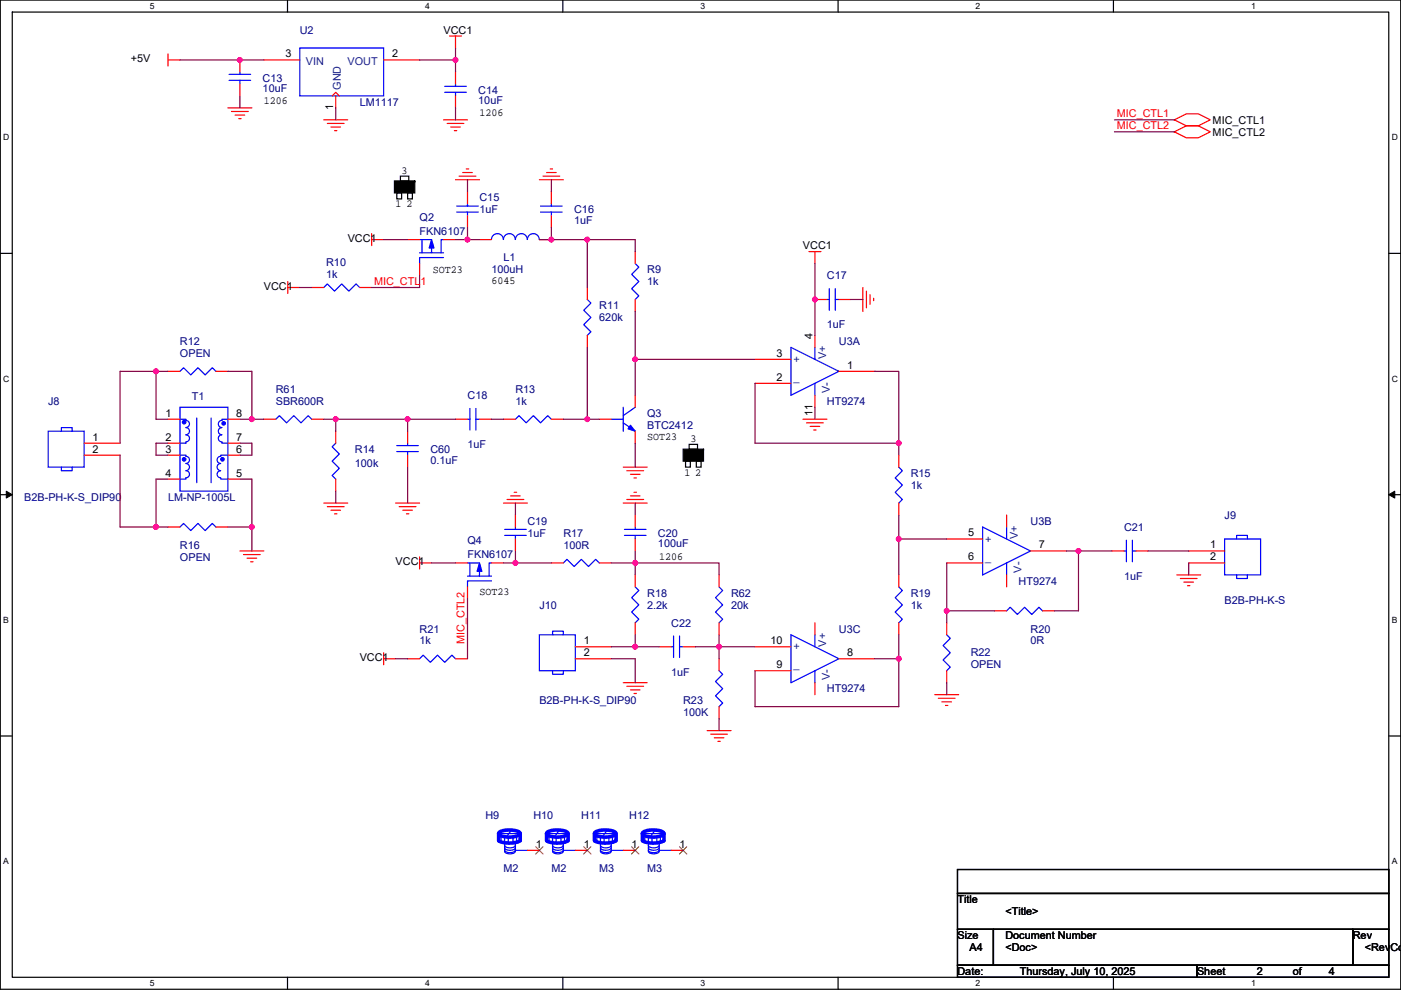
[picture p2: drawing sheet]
<svg xmlns="http://www.w3.org/2000/svg" width="297mm" height="210mm" viewBox="0 0 297 210" stroke-linecap="round" stroke-linejoin="round" font-family="sans-serif">
<path d="M.1 0h296.9v209.8h-296.9zM2.6 2.6h291.8v204.7h-291.8z" fill="none" stroke="#000" stroke-width=".25"/>
<g fill="#fff">
<path d="M31.8 .3h1v2h-1z"/>
<path d="M31.8 207.5h1v2.1h-1z"/>
</g>
<path d="M61 0v2.6M61 207.3v2.5" fill="none" stroke="#000" stroke-width=".25"/>
<g fill="#fff">
<path d="M90.1 .3h1v2h-1z"/>
<path d="M90.1 207.5h1v2.1h-1z"/>
</g>
<path d="M119.3 0v2.6M119.3 207.3v2.5" fill="none" stroke="#000" stroke-width=".25"/>
<g fill="#fff">
<path d="M148.5 .3h1v2h-1z"/>
<path d="M148.5 207.5h1v2.1h-1z"/>
</g>
<path d="M177.7 0v2.6M177.7 207.3v2.5" fill="none" stroke="#000" stroke-width=".25"/>
<g fill="#fff">
<path d="M206.9 .3h1v2h-1z"/>
<path d="M206.9 207.5h1v2.1h-1z"/>
</g>
<path d="M236.1 0v2.6M236.1 207.3v2.5" fill="none" stroke="#000" stroke-width=".25"/>
<g fill="#fff">
<path d="M265.2 .3h1v2h-1z"/>
<path d="M265.2 207.5h1v2.1h-1z"/>
<path d="M.7 28.2h1.3v2h-1.3z"/>
<path d="M295.1 28.2h1.3v2h-1.3z"/>
<path d="M.7 79.3h1.3v2.1h-1.3z"/>
<path d="M295.1 79.3h1.3v2.1h-1.3z"/>
</g>
<path d="M.1 53.7h2.5M294.4 53.7h2.6" fill="none" stroke="#000" stroke-width=".25"/>
<g fill="#fff">
<path d="M.7 130.5h1.2v2h-1.2z"/>
<path d="M295.1 130.5h1.2v2h-1.2z"/>
</g>
<path d="M.1 104.9h2.5M294.4 104.9h2.6" fill="none" stroke="#000" stroke-width=".25"/>
<path d="M1.3 104.2l1.3 .7-1.3 .7zM294.4 104.9l1.3-.7v1.4z" fill="#000" stroke="#000" stroke-width=".21"/>
<g fill="#fff">
<path d="M.7 181.7h1.2v2h-1.2z"/>
<path d="M295.1 181.7h1.2v2h-1.2z"/>
</g>
<g fill="none" stroke="#000" stroke-width=".25">
<path d="M84.9 37.4h1.8v1h-1.8zM84.1 40.9h1.1v1.3h-1.1zM86.4 40.9h1v1.3h-1zM145.3 97.8h1.1v1.3h-1.1zM146.1 94.3h1.8v1h-1.8zM147.6 97.8h1.1v1.3h-1.1zM.1 156.1h2.5M294.4 156.1h2.6M203 184.4h91.4v5.1h-91.4zM203 189.5h91.4v7.6h-91.4zM203 197.1h7.6v7.6h-7.6zM210.6 197.1h76.2v7.6h-76.2z"/>
<path d="M286.8 197.1h7.6v7.6h-7.6zM203 204.7h50.8v2.6h-50.8zM253.8 204.7h40.6v2.6h-40.6z"/>
</g>
<g fill="#000" stroke="#000" stroke-width=".25">
<path d="M83.6 38.4v2.5h4.3v-2.5z" fill-rule="evenodd"/>
<path d="M144.8 95.3v2.5h4.4v-2.5z" fill-rule="evenodd"/>
</g>
<g fill="none" stroke="#f00" stroke-width=".25">
<path d="M35.6 12.7h2.6M35.6 11.5v2.5M50.9 12.7v2.6M50.9 17.8v2.5M55.9 12.7h7.7M81.3 12.7h7.7M95.3 7.6h2.6M96.6 7.6v2.6M96.6 15.3v2.5M48.3 22.9h5.1M49.1 23.6h3.5M49.8 24.4h2.1"/>
<path d="M50.6 25.2h.5M68.6 25.4h5.1M69.4 26.2h3.6M70.2 26.9h2M70.4 20.3l.8-.7 .7 .7M70.9 27.7h.5M71.2 20.3v2.6M94 25.4h5.1M94.8 26.2h3.6M95.6 26.9h2M96.3 27.7h.5M96.6 38.1h5.1"/>
<path d="M96.6 20.3v2.6M97.3 37.4h3.6M98.1 36.6h2M98.9 35.8h.5M114.4 38.1h5M115.1 37.4h3.6M115.9 36.6h2M116.6 35.8h.6M249 25.4l2.5-1.2h2.6l2.5 1.2-2.5 1.3h-2.6zM249 28l2.5-1.3h2.6l2.5 1.3-2.5 1.2h-2.6zM61 59.7v2.6M78.8 50.8h2.5"/>
<path d="M78.8 49.6v2.5M86.4 50.8h2.6M89 55.9v2.5M94 50.8h2.6M99.1 40.7v2.5M99.1 45.7v2.6M101.7 50.8h2.5M114.4 50.8h2.5M116.9 40.7v2.5M116.9 45.7v2.6M134.7 53.4v2.5M171.5 53.4h2.6"/>
<path d="M172.8 53.4v2.5M35.6 78.8h2.6M45.8 78.8h2.5M61 61h2.6M66.1 61h2.5M76.3 61h2.5M124.5 61v2.5M124.5 71.1v2.6M134.7 63.5v2.6M160.1 76.2h7.6M172.8 71.1v2.6M172.8 63.5h2.5"/>
<path d="M177.9 78.8h7.6M177.9 63.5h2.5M182.9 61v5.1M183.7 61.7v3.6M184.5 62.5v2M185.2 63.3v.5M17.8 94h7.7M17.8 96.5h7.7M35.6 88.9h2.6M35.6 94h2.6M35.6 96.5h2.6M48.3 96.5h2.6"/>
<path d="M48.3 94h2.6M48.3 88.9h2.6M55.9 88.9h2.6M66.1 88.9h2.5M71.2 91.5v2.5M86.4 91.5v2.5M86.4 96.5v2.6M96.6 88.9h2.5M101.7 88.9h2.5M106.7 88.9h2.6M116.9 88.9h2.5M127.1 88.9h2.5"/>
<path d="M132.1 99.1h5.1M132.9 99.8h3.6M134.7 83.8v2.6M134.7 91.5v2.5M160.1 81.3h7.6M170.2 88.9h5.1M171 89.7h3.6M171.8 90.4h2M172.5 91.2h.5M172.8 83.8v2.6M190.6 96.5v2.6M35.6 101.6h2.6"/>
<path d="M35.6 111.8h2.6M45.8 111.8h2.5M48.3 101.6h2.6M50.9 116.9h5M51.6 117.6h3.6M52.4 118.4h2M53.1 119.1h.6M68.6 106.7h5.1M69.4 107.5h3.6M70.2 108.2h2M70.9 109h.5M71.2 101.6v2.6"/>
<path d="M83.9 106.7h5.1M84.6 107.5h3.6M85.4 108.2h2M86.2 109h.5M89 119.4h2.5M89 118.1v2.6M96.6 119.4h2.5M104.2 119.4h2.5M106.7 106.7h5.1M107.5 105.9h3.6M108.3 105.2h2M109 104.4h.5"/>
<path d="M109.3 109.2v2.6M109.3 114.3v2.6M116.9 119.4h2.5M127.1 119.4h2.5M132.1 106.7h5.1M132.9 105.9h3.6M133.7 105.2h2M133.7 100.6h2M134.4 104.4h.5M134.4 101.4h.5M134.7 109.2v2.6M134.7 114.3v2.6"/>
<path d="M190.6 106.7v2.5M200.7 114.3h7.6M200.7 119.4h7.6M213.4 109.2v2.6M218.5 116.9h7.6M235.8 116.9h2.5M240.9 116.9h2.5M252 116.9h7.6M252 119.4h7.6M81.3 139.7h2.6M81.3 138.5v2.5M86.4 139.7h2.6"/>
<path d="M96.6 139.7h2.5M99.1 124.5v2.5M122 137.2h7.6M122 139.7h7.6M134.7 121.9v2.6M134.7 132.1v2.5M139.8 137.2h2.5M144.8 137.2h2.6M152.5 121.9v2.6M152.5 132.1v2.5M152.5 139.7v2.6M160.1 137.2h7.6"/>
<path d="M172.8 132.1v2.5M177.9 139.7h7.6M190.6 121.9v2.6M190.6 132.1v2.5M200.7 132.1v2.5M210.9 129.6h2.5M213.4 121.9v2.6M221 129.6h2.6M249.5 121.9h5.1M250.2 122.7h3.6M251 123.5h2M251.8 124.2h.5"/>
<path d="M132.1 144.8h5.1M132.9 145.6h3.6M133.7 146.3h2M134.4 147.1h.5M149.9 155h5.1M150.7 155.7h3.5M151.4 156.5h2.1M152.2 157.2h.5M152.5 149.9v2.5M160.1 142.3h7.6M172.8 144.8v2.5M198.2 147.3h5.1"/>
<path d="M198.9 148.1h3.6M199.7 148.9h2M200.5 149.6h.5M200.7 142.3v2.5M111.8 180.4h2.6M122 180.4h2.5M132.1 180.4h2.6M142.3 180.4h2.5"/>
</g>
<g fill="none" stroke="#00f" stroke-width=".76">
<path d="M105.7 176.8v1.5a5.3 5.3 0 0 0 4.5 0M105.8 176.5a4.9 4.9 0 0 1 4.4 0l.1 .3a3.1 3.1 0 0 1-3 .7 1.61 1.61 0 0 1-1.6-.7zM110.3 176.8v1.5M115.9 176.8v1.5M115.9 178.3a5.3 5.3 0 0 0 4.5 0M116 176.5a4.9 4.9 0 0 1 4.3 0l.1 .3a3.1 3.1 0 0 1-3 .7 1.61 1.61 0 0 1-1.5-.7zM120.5 176.8v1.5M126 176.8v1.5M126.1 178.3a5.3 5.3 0 0 0 4.4 0M126.2 176.5a4.9 4.9 0 0 1 4.3 0l.1 .3a3.1 3.1 0 0 1-3 .7 1.61 1.61 0 0 1-1.6-.7zM130.6 176.8v1.5M136.2 176.8v1.5a5.3 5.3 0 0 0 4.5 0"/>
<path d="M136.3 176.5a4.9 4.9 0 0 1 4.3 0l.2 .3a3.1 3.1 0 0 1-3 .7 1.61 1.61 0 0 1-1.6-.7zM140.8 176.8v1.5"/>
</g>
<g fill="none" stroke="#00f" stroke-width=".25">
<path d="M48.6 17h4.5M48.6 15.8h4.5M50.9 15.3v.5M50.9 17v.8M63.6 10.2h17.7v10.1h-17.7zM94.3 19.6h4.6M94.3 18.3h4.6M96.6 17.8v.5M96.6 19.6v.7M89 50.8h2.5M89 53.6h5M89.5 50.8v2.8"/>
<path d="M91.5 52.1v1.5M94 54.6h-5v1.3M94 50.8h-.5v2.8M96.8 45h4.6M96.8 43.7h4.6M99.1 43.2v.5M99.1 45v.7M106.7 50.8a1.26 1.26 0 0 0-1.2-1.2 1.26 1.26 0 0 0-1.3 1.2M109.3 50.8a1.26 1.26 0 0 0-1.3-1.2 1.26 1.26 0 0 0-1.3 1.2M111.8 50.8a1.26 1.26 0 0 0-1.3-1.2 1.26 1.26 0 0 0-1.2 1.2M114.3 50.8a1.26 1.26 0 0 0-1.2-1.2 1.26 1.26 0 0 0-1.3 1.2M114.6 45h4.6"/>
<path d="M114.6 43.7h4.6M116.9 43.2v.5M116.9 45v.7M134.7 55.9l.7 .8-1.5 1.5 1.5 1.5-1.5 1.5 1.5 1.6-.7 .7M38.2 78.8l.7-.8 1.5 1.5 1.6-1.5 1.5 1.5 1.5-1.5 .8 .8M68.6 61l.8-.8 1.5 1.5 1.6-1.5 1.5 1.5 1.5-1.5 .8 .8M124.5 63.5l.8 .8-1.5 1.5 1.5 1.5-1.5 1.6 1.5 1.5-.8 .7M167.7 73.7l10.2 5.1-10.2 5zM172.8 73.7v2.5M175.3 63.5h.5M175.8 61.2v4.6M177.1 61.2v4.6"/>
<path d="M177.1 63.5h.8M10.2 91.5h7.6v7.6h-7.6zM13 91.5v-.8h2.3v.8M13 99.1v.7h2.3v-.7M38.2 86.4h10.1v17.8h-10.1zM38.2 88.9h1.2v.3a.75 .75 0 0 1 .8 .7 .75 .75 0 0 1-.8 .8 .76 .76 0 0 1 .8 .7 .76 .76 0 0 1-.8 .8 .76 .76 0 0 1 .8 .8 .76 .76 0 0 1-.8 .7M38.2 96.5h1.2v.3a.75 .75 0 0 1 .8 .7 .75 .75 0 0 1-.8 .8 .76 .76 0 0 1 .8 .8 .76 .76 0 0 1-.8 .7M39.4 99.8a.75 .75 0 0 1 .8 .8 .75 .75 0 0 1-.8 .7v.3h-1.2M39.4 93.7v.3h-1.2M41.7 88.7v13.7M44.8 88.7v13.7M46.8 96.8a.75 .75 0 0 0-.8 .7 .75 .75 0 0 0 .8 .8 .76 .76 0 0 0-.8 .8 .76 .76 0 0 0 .8 .7"/>
<path d="M46.8 99.8a.75 .75 0 0 0-.8 .8 .75 .75 0 0 0 .8 .7M47 89.2a.75 .75 0 0 0-.7 .7 .75 .75 0 0 0 .7 .8 .76 .76 0 0 0-.7 .7 .76 .76 0 0 0 .7 .8 .76 .76 0 0 0-.7 .8 .76 .76 0 0 0 .7 .7M47.1 93.7v.3h1.2M48.3 88.9h-1.2v.3M48.3 96.5h-1.5v.3M58.5 88.9l.7-.7 1.6 1.5 1.5-1.5 1.5 1.5 1.5-1.5 .8 .7M71.2 94l-.8 .8 1.5 1.5-1.5 1.5 1.5 1.5-1.5 1.6 .8 .7M84.1 95.8h4.6M84.1 94.5h4.6M86.4 94v.5M86.4 95.8v.7M99.1 88.9h.5"/>
<path d="M99.6 86.6v4.6M100.9 86.6v4.6M100.9 88.9h.8M109.3 88.9l.7-.7 1.6 1.5 1.5-1.5 1.5 1.5 1.5-1.5 .8 .7M129.6 88.9h2.5M132.1 89.7l2.6 1.8M132.1 86.4v5.1M134.7 86.4l-2.6 1.8M172.8 81.3v2.5M190.6 99.1l.7 .7-1.5 1.6 1.5 1.5-1.5 1.5 1.5 1.5-.7 .8M38.2 111.8l.7-.8 1.5 1.5 1.6-1.5 1.5 1.5 1.5-1.5 .8 .8M46.8 101.4v.2h1.5"/>
<path d="M99.1 119.4h2.6M99.6 119.4v2.8M104.2 119.4h-.5v2.8M107 113.6h4.6M107 112.3h4.6M109.3 111.8v.5M109.3 113.6v.7M119.4 119.4l.8-.8 1.5 1.6 1.6-1.6 1.5 1.6 1.5-1.6 .8 .8M132.4 113.6h4.6M132.4 112.3h4.6M134.7 111.8v.5M134.7 113.6v.7"/>
<path d="M208.3 111.8l10.2 5.1-10.2 5zM213.4 111.8v2.5M213.4 119.4v2.5M238.3 116.9h.5M238.8 114.6v4.5M240.1 114.6v4.5M240.1 116.9h.8M259.6 114.3h7.7v7.6h-7.7zM262.2 114.3v-.7h2.3v.7M89 139.7l.7-.7 1.5 1.5 1.6-1.5 1.5 1.5 1.5-1.5 .8 .7M99.1 122.2h5.1M101.7 120.7v1.5"/>
<path d="M104.2 123.2h-5.1v1.3M114.4 134.6h7.6v7.7h-7.6zM117.2 134.6v-.7h2.2v.7M134.7 124.5l.7 .7-1.5 1.6 1.5 1.5-1.5 1.5 1.5 1.5-.7 .8M142.3 137.2h.5M142.8 134.9v4.6M144.1 134.9v4.6M144.1 137.2h.7M152.5 124.5l.7 .7-1.5 1.6 1.5 1.5-1.5 1.5 1.5 1.5-.7 .8M167.7 134.6l10.2 5.1-10.2 5.1zM172.8 134.6v2.6M190.6 124.5l.7 .7-1.5 1.6 1.5 1.5-1.5 1.5 1.5 1.5-.7 .8"/>
<path d="M200.7 134.6l.8 .8-1.5 1.5 1.5 1.6-1.5 1.5 1.5 1.5-.8 .8M213.4 129.6l.8-.8 1.5 1.5 1.5-1.5 1.6 1.5 1.5-1.5 .7 .8M262.2 121.9v.8h2.3v-.8M117.2 142.3v.7h2.2v-.7M152.5 142.3l.7 .7-1.5 1.5 1.5 1.6-1.5 1.5 1.5 1.5-.7 .8M172.8 142.3v2.5M106.2 177.3v1.3M106.2 176.8h3.8M107 177.6v1.2M107 179.1v1.5M107 179.8a1.52 1.52 0 0 0 2.3 0M107 179.3a1.52 1.52 0 0 0 2.3 0"/>
<path d="M107.8 177.6v1.2M108.3 176.3l-.8 1M108.8 177.6v1.2M109.3 178.8v1.8M109.5 177.3v1.3M116.4 177.3v1.3M116.4 176.8h3.8M117.2 177.6v1.2M117.2 179.1v1.5M117.2 179.8a1.52 1.52 0 0 0 2.2 0M117.2 179.3a1.52 1.52 0 0 0 2.2 0M117.9 177.6v1.2"/>
<path d="M118.4 176.3l-.7 1M118.9 177.6v1.2M119.4 178.8v1.8M119.7 177.3v1.3M126.6 177.3v1.3M126.6 176.8h3.8M127.3 177.6v1.2M127.3 179.1v1.5M127.3 179.8a1.52 1.52 0 0 0 2.3 0M127.3 179.3a1.52 1.52 0 0 0 2.3 0M128.1 177.6v1.2M128.6 176.3l-.8 1"/>
<path d="M129.1 177.6v1.2M129.6 178.8v1.8M129.9 177.3v1.3M136.7 177.3v1.3M136.7 176.8h3.8M137.5 177.6v1.2M137.5 179.1v1.5M137.5 179.8a1.52 1.52 0 0 0 2.2 0M137.5 179.3a1.52 1.52 0 0 0 2.2 0M138.2 177.6v1.2M138.7 176.3l-.7 1M139.3 177.6v1.2"/>
<path d="M139.8 178.8v1.8M140 177.3v1.3M107 180.6a1.52 1.52 0 0 0 2.3 0M107 180.3a1.52 1.52 0 0 0 2.3 0M109.3 180.4h2.5M117.2 180.6a1.52 1.52 0 0 0 2.2 0M117.2 180.3a1.52 1.52 0 0 0 2.2 0M119.4 180.4h2.6M127.3 180.6a1.52 1.52 0 0 0 2.3 0M127.3 180.3a1.52 1.52 0 0 0 2.3 0M129.6 180.4h2.5M137.5 180.6a1.52 1.52 0 0 0 2.2 0"/>
<path d="M137.5 180.3a1.52 1.52 0 0 0 2.2 0M139.8 180.4h2.5"/>
</g>
<path d="M113.6 179.6l1.5 1.5M115.1 179.6l-1.5 1.5M123.8 179.6l1.5 1.5M125.3 179.6l-1.6 1.5M133.9 179.6l1.6 1.5M135.4 179.6l-1.5 1.5M144.1 179.6l1.5 1.5M145.6 179.6l-1.5 1.5" fill="none" stroke="#804000" stroke-width=".21"/>
<g fill="#00f" stroke="#00f" stroke-width=".25">
<path d="M133.7 90.2l1 1.3-1.5-.5z" fill-rule="evenodd"/>
<path d="M101.7 119.4l.5 1.8h-1z" fill-rule="evenodd"/>
<path d="M91.5 50.8l.5 1.8h-1z" fill-rule="evenodd"/>
<circle cx="39" cy="89.5" r=".38"/>
<circle cx="39" cy="97.4" r=".38"/>
<circle cx="47.2" cy="97.4" r=".38"/>
<circle cx="47.4" cy="89.8" r=".38"/>
</g>
<g fill="none" stroke="#800040" stroke-width=".25">
<path d="M38.2 12.7h17.7M89 12.7h7.6M96.6 12.7v2.6M96.6 10.2v2.5M50.9 20.3v2.6M71.2 22.9v2.5M96.6 22.9v2.5M99.1 38.1v2.6M116.9 38.1v2.6M236.3 25.4h12.7M236.3 28h12.7M81.3 50.8h5.1"/>
<path d="M89 58.4v2.6h-10.2M96.6 50.8h2.5M99.1 50.8h2.6M99.1 48.3v2.5M114.4 50.8h2.5M116.9 48.3v2.5M116.9 50.8h7.6M124.5 50.8h10.2v2.6M124.5 50.8v10.2M172.8 55.9v15.2M33.1 78.8h-7.6v15.2M33.1 78.8h2.5"/>
<path d="M33.1 78.8v10.1h2.5M48.3 78.8h5.1v10.1M63.6 61h2.5M124.5 73.7v15.2M134.7 66.1v10.1M134.7 76.2v7.6M134.7 76.2h25.4M180.4 63.5h2.5M185.5 78.8h5.1v15.2M25.5 96.5v15.3h7.6M35.6 94h-2.5v2.5h2.5M50.9 88.9h2.5"/>
<path d="M50.9 94h2.5v2.5h-2.5M53.4 88.9h2.5M68.6 88.9h2.6M86.4 99.1v7.6M86.4 88.9h-15.2v2.6M96.6 88.9h-10.2v2.6M104.2 88.9h2.5M119.4 88.9h5.1M124.5 88.9h2.6M134.7 94v5.1M160.1 81.3v12.7h30.5M172.8 86.4v2.5"/>
<path d="M190.6 94v2.5M33.1 111.8h2.5M35.6 101.6h-2.5v10.2M48.3 111.8h5.1M50.9 101.6h2.5v10.2M53.4 111.8v5.1M71.2 104.2v2.5M91.5 119.4h5.1M106.7 119.4h2.6M109.3 106.7v2.5M109.3 119.4h7.6M109.3 116.9v2.5"/>
<path d="M129.6 119.4h22.9v2.5M134.7 116.9v5M134.7 106.7v2.5M190.6 114.3h10.1M190.6 109.2v5.1M190.6 114.3v7.6M200.7 119.4v10.2M226.1 116.9h2.6v12.7h-5.1M228.7 116.9h7.1M243.4 116.9h8.6M252 119.4v2.5M83.9 139.7h2.5"/>
<path d="M99.1 127v12.7M129.6 137.2h5.1M129.6 139.7h5.1v5.1M134.7 137.2h5.1M134.7 134.6v2.6M152.5 134.6v2.6h-5.1M160.1 137.2h-7.6v2.5M185.5 139.7h5.1v10.2h-30.5v-7.6M190.6 134.6v5.1M200.7 129.6h10.2M200.7 129.6v2.5M152.5 152.4v2.6"/>
<path d="M200.7 144.8v2.5"/>
</g>
<g fill="#f0f" stroke="#f0f" stroke-width=".25">
<circle cx="50.8" cy="12.7" r=".5"/>
<circle cx="124.5" cy="88.9" r=".5"/>
<circle cx="124.5" cy="50.8" r=".5"/>
<circle cx="116.9" cy="50.8" r=".5"/>
<circle cx="152.4" cy="137.2" r=".5"/>
<circle cx="109.3" cy="119.4" r=".5"/>
<circle cx="134.7" cy="137.2" r=".5"/>
<circle cx="190.5" cy="94" r=".5"/>
<circle cx="134.7" cy="76.2" r=".5"/>
<circle cx="190.5" cy="139.7" r=".5"/>
<circle cx="200.7" cy="129.5" r=".5"/>
<circle cx="228.6" cy="116.8" r=".5"/>
<circle cx="190.5" cy="114.3" r=".5"/>
<circle cx="99.1" cy="50.8" r=".5"/>
<circle cx="172.8" cy="63.5" r=".5"/>
<circle cx="96.6" cy="12.7" r=".5"/>
<circle cx="71.2" cy="88.9" r=".5"/>
<circle cx="86.4" cy="88.9" r=".5"/>
<circle cx="134.7" cy="119.4" r=".5"/>
<circle cx="53.4" cy="88.9" r=".5"/>
<circle cx="53.4" cy="111.8" r=".5"/>
<circle cx="33.1" cy="78.7" r=".5"/>
<circle cx="33.1" cy="111.8" r=".5"/>
</g>
<g font-size="2.3" fill="#000080">
<text x="63.6" y="7.2">U2</text>
<text x="55.7" y="17.3">C13</text>
<text x="55.7" y="19.6">10uF</text>
<text x="76.3" y="22.4">LM1117</text>
<text x="101.4" y="19.9">C14</text>
<text x="101.4" y="22.1">10uF</text>
<text x="89" y="46.8">Q2</text>
<text x="101.7" y="42.7">C15</text>
<text x="101.7" y="45.3">1uF</text>
<text x="121.7" y="45.3">C16</text>
<text x="121.7" y="47.5">1uF</text>
<text x="89" y="49.8">FKN6107</text>
<text x="69.1" y="56.4">R10</text>
<text x="69.1" y="59">1k</text>
<text x="104.2" y="58">100uH</text>
<text x="106.7" y="55.4">L1</text>
<text x="137.2" y="58">R9</text>
<text x="175.3" y="59.2">C17</text>
<text x="127.1" y="65.6">R11</text>
<text x="137.2" y="60.5">1k</text>
<text x="127.1" y="68.1">620k</text>
<text x="175.3" y="69.6">1uF</text>
<text x="38.2" y="73.2">R12</text>
<text x="38.2" y="75.7">OPEN</text>
<text x="177.9" y="73.2">U3A</text>
<text x="58.5" y="83.4">R61</text>
<text x="109.3" y="83.4">R13</text>
<text x="10.2" y="85.9">J8</text>
<text x="40.7" y="84.9">T1</text>
<text x="58.5" y="85.9">SBR600R</text>
<text x="99.1" y="84.6">C18</text>
<text x="109.3" y="85.9">1k</text>
<text x="137.2" y="88.4">Q3</text>
<text x="175.3" y="85.9">HT9274</text>
<text x="99.1" y="95">1uF</text>
<text x="137.2" y="91">BTC2412</text>
<text x="75.2" y="96.1">R14</text>
<text x="75.2" y="99.1">100k</text>
<text x="91.2" y="96.1">C60</text>
<text x="91.2" y="98.3">0.1uF</text>
<text x="193.1" y="101.1">R15</text>
<text x="5.1" y="106.2">B2B-PH-K-S_DIP90</text>
<text x="35.6" y="106.2">LM-NP-1005L</text>
<text x="193.1" y="103.7">1k</text>
<text x="111.8" y="111.3">C19</text>
<text x="111.8" y="113.8">1uF</text>
<text x="119.4" y="113.8">R17</text>
<text x="139.5" y="113.8">C20</text>
<text x="218.5" y="111.3">U3B</text>
<text x="238.3" y="112.6">C21</text>
<text x="259.6" y="110">J9</text>
<text x="38.2" y="116.4">R16</text>
<text x="38.2" y="118.9">OPEN</text>
<text x="99.1" y="115.4">Q4</text>
<text x="99.1" y="118.4">FKN6107</text>
<text x="119.4" y="116.4">100R</text>
<text x="139.5" y="116.1">100uF</text>
<text x="216" y="124">HT9274</text>
<text x="238.3" y="123">1uF</text>
<text x="114.4" y="129.1">J10</text>
<text x="137.2" y="126.5">R18</text>
<text x="137.2" y="129.1">2.2k</text>
<text x="155" y="126.5">R62</text>
<text x="155" y="129.1">20k</text>
<text x="193.1" y="126.5">R19</text>
<text x="193.1" y="129.1">1k</text>
<text x="259.6" y="128.1">B2B-PH-K-S</text>
<text x="89" y="134.2">R21</text>
<text x="89" y="136.7">1k</text>
<text x="142.3" y="132.9">C22</text>
<text x="177.9" y="134.2">U3C</text>
<text x="218.5" y="134.2">R20</text>
<text x="218.5" y="136.7">0R</text>
<text x="142.3" y="143.3">1uF</text>
<text x="205.8" y="139.2">R22</text>
<text x="205.8" y="141.8">OPEN</text>
<text x="114.4" y="149.4">B2B-PH-K-S_DIP90</text>
<text x="144.8" y="149.4">R23</text>
<text x="175.3" y="146.9">HT9274</text>
<text x="144.8" y="151.9">100K</text>
<text x="102.9" y="173.8">H9</text>
<text x="113.1" y="173.8">H10</text>
<text x="123.3" y="173.8">H11</text>
<text x="133.4" y="173.8">H12</text>
<text x="106.7" y="185">M2</text>
<text x="116.9" y="185">M2</text>
<text x="127.1" y="185">M3</text>
<text x="137.2" y="185">M3</text>
</g>
<g font-size="2.3">
<text x="94" y="7.2">VCC1</text>
<text x="27.7" y="13.3">+5V</text>
<text x="60.5" y="12.2">3</text>
<text x="83.1" y="12.2">2</text>
<text x="55.9" y="22.2">1206</text>
<text x="70.7" y="23.4" transform="rotate(-90 70.7 23.4)">1</text>
<text x="101.7" y="24.7">1206</text>
<text x="257.1" y="26.2">MIC_CTL1</text>
<text x="257.1" y="28.7">MIC_CTL2</text>
<text x="85.2" y="36.9">3</text>
<text x="83.9" y="44">1</text>
<text x="86.2" y="44">2</text>
<text x="73.7" y="51.4">VCC1</text>
<text x="170.2" y="52.9">VCC1</text>
<text x="91.8" y="58">SOT23</text>
<text x="55.9" y="61.5">VCC1</text>
<text x="104.2" y="60.3">6045</text>
<text x="172.3" y="71.9" transform="rotate(-90 172.3 71.9)">4</text>
<text x="164.7" y="75.7">3</text>
<text x="164.7" y="80.8">2</text>
<text x="179.6" y="78.2">1</text>
<text x="35.1" y="88.4">1</text>
<text x="50.1" y="88.4">8</text>
<text x="172.3" y="88.2" transform="rotate(-90 172.3 88.2)">11</text>
<text x="19.6" y="93.5">1</text>
<text x="35.1" y="93.5">2</text>
<text x="50.1" y="93.5">7</text>
<text x="137.2" y="93.3">SOT23</text>
<text x="146.4" y="93.8">3</text>
<text x="19.6" y="96">2</text>
<text x="35.1" y="96">3</text>
<text x="35.1" y="101.1">4</text>
<text x="50.1" y="101.1">5</text>
<text x="50.1" y="96">6</text>
<text x="145.1" y="100.9">1 2</text>
<text x="205.3" y="113.8">5</text>
<text x="83.9" y="119.9">VCC1</text>
<text x="139.8" y="118.7">1206</text>
<text x="205.3" y="118.9">6</text>
<text x="220.3" y="116.3">7</text>
<text x="256.6" y="116.3">1</text>
<text x="256.6" y="118.9">2</text>
<text x="101.7" y="126.3">SOT23</text>
<text x="123.8" y="136.7">1</text>
<text x="163.4" y="136.7">10</text>
<text x="76.3" y="140.3">VCC1</text>
<text x="123.8" y="139.2">2</text>
<text x="164.7" y="141.7">9</text>
<text x="179.6" y="139.2">8</text>
<text x="113.6" y="179.8">1</text>
<text x="123.8" y="179.8">1</text>
<text x="133.9" y="179.8">1</text>
<text x="144.1" y="179.8">1</text>
<text x="203" y="191.6">Title</text>
<text x="213.2" y="194.1">&lt;Title&gt;</text>
<text x="203" y="199.2">Size</text>
<text x="205.5" y="201.7">A4</text>
<text x="213.2" y="199.2">Document Number</text>
<text x="213.2" y="201.7">&lt;Doc&gt;</text>
<text x="286.8" y="199.2">Rev</text>
<text x="289.4" y="201.7">&lt;RevCo</text>
<text x="203" y="206.8">Date:</text>
<text x="216.2" y="206.8">Thursday, July 10, 2025</text>
<text x="253.8" y="206.8">Sheet</text>
<text x="266.5" y="206.8">2</text>
<text x="274.1" y="206.8">of</text>
<text x="281.7" y="206.8">4</text>
</g>
<g font-size="2.3" fill="#004080">
<text x="64.8" y="13.8">VIN</text>
<text x="73.7" y="13.8">VOUT</text>
<text x="72.2" y="19.1" transform="rotate(-90 72.2 19.1)">GND</text>
<text x="168.2" y="77">+</text>
<text x="175.2" y="76.2" transform="rotate(-90 175.2 76.2)">V+</text>
<text x="168.2" y="80.8">_</text>
<text x="175.9" y="83.3" transform="rotate(-90 175.9 83.3)">V-</text>
<text x="177.4" y="78.8">.</text>
<text x="208.8" y="115.1">+</text>
<text x="208.8" y="118.9">_</text>
<text x="215.8" y="114.3" transform="rotate(-90 215.8 114.3)">V+</text>
<text x="218" y="116.9">.</text>
<text x="216.6" y="121.4" transform="rotate(-90 216.6 121.4)">V-</text>
<text x="168.2" y="138">+</text>
<text x="175.2" y="137.2" transform="rotate(-90 175.2 137.2)">V+</text>
<text x="168.2" y="141.8">_</text>
<text x="177.4" y="139.7">.</text>
<text x="175.9" y="144.3" transform="rotate(-90 175.9 144.3)">V-</text>
</g>
<g font-size="2.3" fill="#f00">
<text x="236.8" y="24.8">MIC_CTL1</text>
<text x="236.8" y="27.3">MIC_CTL2</text>
<text x="79.3" y="60.4">MIC_CTL1</text>
<text x="98.5" y="136.7" transform="rotate(-90 98.5 136.7)">MIC_CTL2</text>
</g>
<g font-size="1.8">
<text x="31.8" y="1.9">5</text>
<text x="90.1" y="1.9">4</text>
<text x="148.5" y="1.9">3</text>
<text x="206.9" y="1.9">2</text>
<text x="265.2" y="1.9">1</text>
<text x=".7" y="29.8">D</text>
<text x="295.1" y="29.8">D</text>
<text x=".7" y="81">C</text>
<text x="295.1" y="81">C</text>
<text x=".7" y="132.1">B</text>
<text x="295.1" y="132.1">B</text>
<text x=".7" y="183.3">A</text>
<text x="295.1" y="183.3">A</text>
<text x="31.8" y="209.2">5</text>
<text x="90.1" y="209.2">4</text>
<text x="148.5" y="209.2">3</text>
<text x="206.9" y="209.2">2</text>
<text x="265.2" y="209.2">1</text>
</g>
</svg>
